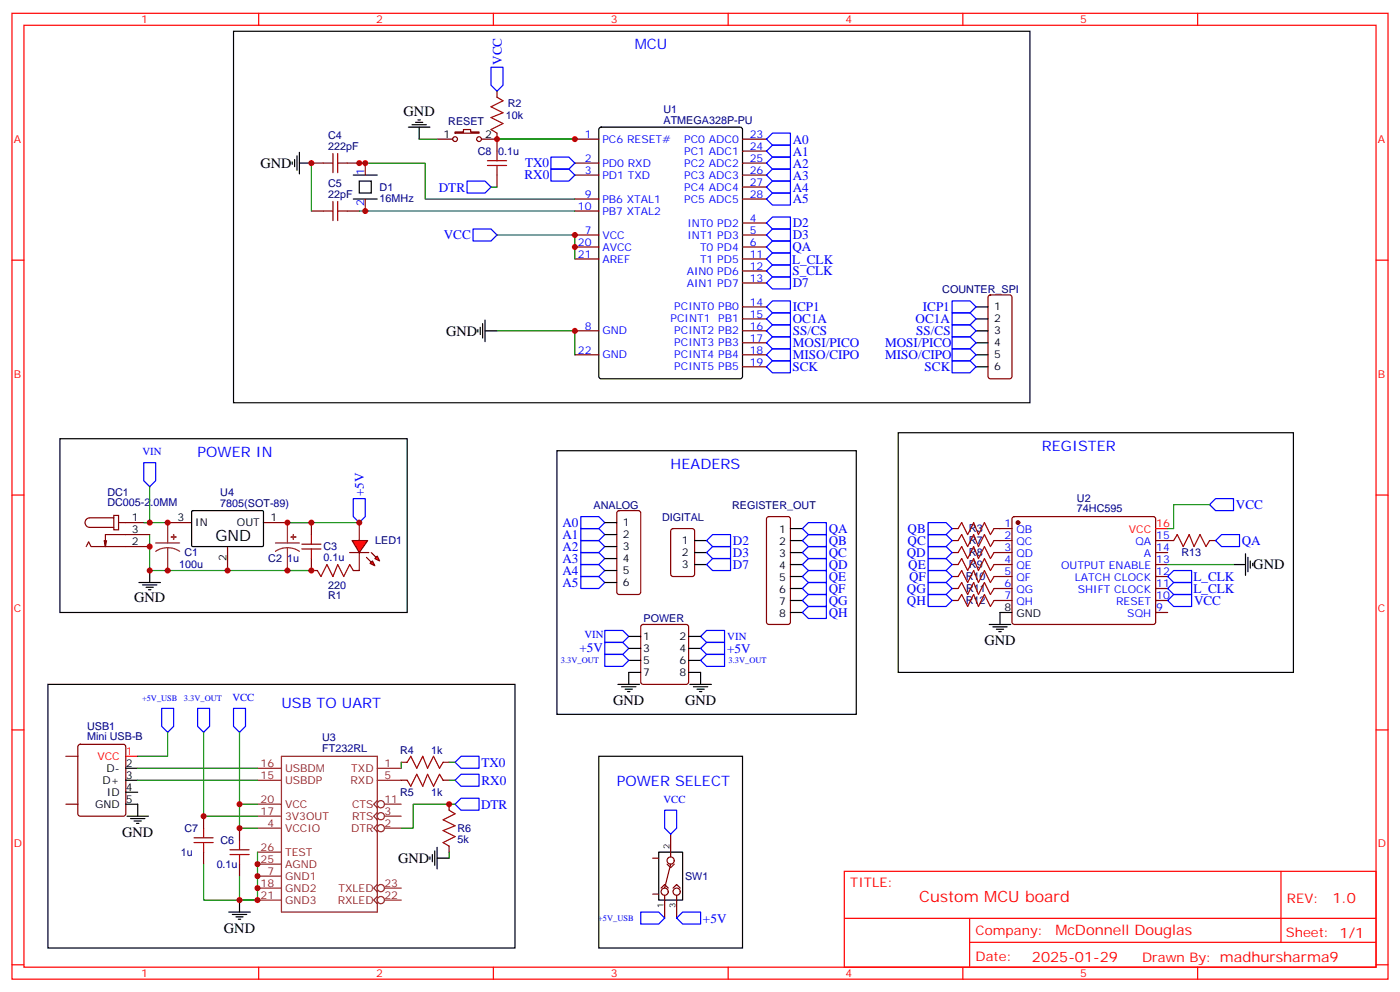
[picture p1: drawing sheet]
<svg xmlns="http://www.w3.org/2000/svg" width="412mm" height="292mm" viewBox="0 0 412 292" stroke-linecap="round" stroke-linejoin="round" font-family="sans-serif">
<g fill="none" stroke="#000" stroke-width=".35">
<path d="M120.3 37.4h6.3M121.4 36.7h4.2M122.4 36h2.1M123.1 35.3h.7M123.5 37.4v3.6M176.6 37.6l.5-.2h40.9l.7 .5v72.9l-.4 .7h-41.2l-.7-.4v-73zM86.1 47.7v.7M86.8 47v2.1M87.5 45.9v4.2M88.2 48h3.5M88.2 44.8v6.4M104.1 51.5h7"/>
<path d="M104.1 58.6h7M105.8 53.3h3.6v3.5h-3.6zM140.8 97v.8M141.5 96.3v2.2M142.2 95.3v4.2M142.9 97.4h3.5M142.9 94.2v6.4M40.9 171.5h6.4M42 172.2h4.2M43 172.9h2.2M43.7 173.6h.7M44.1 168v3.5"/>
</g>
<g fill="none" stroke="#870000" stroke-width=".35">
<path d="M134.1 38.8h2.4v-.7h2.1v.7h2.5v.4h-7zM146.4 39.2v1.8h-4.6M146.4 26.8v1.8M91.7 48h3.5M102.3 48h3.5M107.6 48v3.5M107.6 58.6v3.5M128.8 41h4.5M169.3 41h7.1M169.3 48h7.1M169.3 51.5h7.1M169.3 58.6h7.1"/>
<path d="M218.7 41h7.1M218.7 48h7.1M218.7 51.5h7.1M218.7 58.6h7.1M218.7 44.5h7.1M218.7 55.1h7.1M91.7 62.1h3.5M102.3 62.1h3.5M169.3 69.2h7.1M169.3 72.7h7.1M169.3 62.1h7.1M169.3 76.2h7.1"/>
<path d="M218.7 65.7h7.1M218.7 69.2h7.1M218.7 72.7h7.1M218.7 76.2h7.1M218.7 79.8h7.1M169.3 97.4h7.1M218.7 97.4h7.1M218.7 83.3h7.1M218.7 90.3h7.1M218.7 93.9h7.1M169.3 104.5h7.1M218.7 100.9h7.1"/>
<path d="M218.7 104.5h7.1M218.7 108h7.1M31.4 159.1l-.4 1.8M33.5 151.7h1.4v4.3h-1.4zM33.5 152.4h-7a1.41 1.41 0 0 0-1.5 1.4 1.41 1.41 0 0 0 1.5 1.5h7M34.9 153.8h9.2M44.1 157.4h-13.1v3.5l-.3-1.8M91.7 153.8v3.6M25.4 160.9l.7-1.4 .7 1.4h17.3M91.7 164.4v3.6h1.8M104.1 168h1.7"/>
<circle cx="134.1" cy="41" r=".71"/>
<circle cx="141.1" cy="41" r=".71"/>
</g>
<path d="M91.7 48v14.1M107.6 48h-1.8h19.4v10.6h44.1M123.5 41h5.3M146.4 41h22.9M105.8 62.1h63.5M146.4 69.2h22.9v7M146.4 97.4h22.9v7.1M44.1 157.4v10.6h47.6M91.7 153.8h14.1" fill="none" stroke="#008700" stroke-width=".35"/>
<path d="M45.9 159.8h7M49.4 153.8v6M81.1 159.8h7.1M84.7 153.8v6M49.4 161.3l-1.9 .2-1.6 .8M49.4 161.3l1.8 .2 1.7 .8M49.4 161.3v6.7M84.7 161.3l-1.9 .2-1.7 .8M84.7 161.3l1.8 .2 1.7 .8M84.7 161.3v6.7" fill="none" stroke="#8c2424" stroke-width=".35"/>
<g fill="#8c2424" stroke="#8c2424" stroke-width=".35">
<path d="M50.4 158.1h1.5z"/>
<path d="M51.1 157.4l.1 1.4z"/>
<path d="M85.7 158.1h1.4z"/>
<path d="M86.4 157.4v1.4z"/>
</g>
<g fill="none" stroke="#a10000" stroke-width=".35">
<path d="M146.4 28.6l1.8 1.1-3.6 1.7 3.6 1.8-3.6 1.4 3.6 1.8-3.6 1.7 1.8 1.1M95.2 48h2.9M98.1 45.2v5.6M98.1 59.3v5.6M99.5 48h2.8M99.5 45.2v5.6M99.5 59.3v5.6M95.2 62.1h2.9M99.5 62.1h2.8M91.7 157.4v2.8M88.9 161.6h5.6M88.9 160.2h5.6"/>
<path d="M91.7 161.6v2.8M93.5 168l1 1.7 1.8-3.5 1.8 3.5 1.4-3.5 1.7 3.5 1.8-3.5 1.1 1.8"/>
</g>
<path d="M144.6 19.8h3.6v5.3l-1.8 1.7-1.8-1.7zM139.3 67.4h5.3l1.8 1.8-1.8 1.7h-5.3zM104.1 146.8h3.5v5.3l-1.8 1.7-1.7-1.7z" fill="none" stroke="#00f" stroke-width=".35"/>
<g fill="#f00" stroke="#870000" stroke-width=".35">
<path d="M103.7 159.1h4.6l-2.5 3.6z"/>
<path d="M103 162.7h5.7z"/>
</g>
<g fill="#870000" stroke="#870000" stroke-width=".35">
<path d="M109.4 162.7l1.4 1.4z"/>
<path d="M107.9 164.1l1.5 1.4z"/>
</g>
<g fill="#f00" stroke="#870000" stroke-width=".35">
<path d="M110.4 164.4l.7-.7 .7 1.4z"/>
<path d="M109 165.8l.7-.7 .7 1.4z"/>
</g>
<g fill="none" stroke="#870000" stroke-width=".35">
<path d="M146.4 41v3.5M146.4 51.5v3.6M291.3 87l.4-.2h5.7l.6 .4 .1 23.6-.5 .7h-5.9l-.6-.4-.1-23.6zM49.4 153.8h7M77.6 153.8h7.1M105.8 153.8v5.3M181.9 150.5l.5-.2h5.6l.7 .4v23.6l-.4 .7h-5.9l-.7-.4v-23.6zM197.8 155.8l.5-.2h5.6l.7 .4v13l-.5 .7h-5.8l-.7-.4v-13zM226 152.3l.5-.2h5.6l.5 .2 .2 .5v30.3l-.2 .5-.5 .2h-5.6l-.5-.2-.2-.5v-30.3zM280.5 155.6h1.7M280.5 159.1h1.7M292.8 155.6h5.3"/>
<path d="M292.8 159.1h5.3M298.3 152.3l.5-.2h40.9l.5 .2 .2 .5v30.6l-.7 .4h-41.2l-.4-.7v-30.3zM340.4 159.1h5.3M356.3 159.1h1.8M67 160.9v7.1M105.8 162.7v5.3M280.5 162.7h1.7M280.5 166.2h1.7M280.5 169.7h1.7M280.5 173.2h1.7M280.5 176.8h1.7M292.8 162.7h5.3"/>
<path d="M292.8 166.2h5.3M292.8 169.7h5.3M292.8 173.2h5.3M292.8 176.8h5.3M340.4 162.7h3.6M340.4 166.2h3.6M340.4 169.7h3.6M340.4 173.2h3.6M340.4 176.8h3.6M189 184l.4-.2h12.7l.5 .2 .2 .5v16.3l-.2 .5-.5 .2h-12.7l-.5-.3-.2-.4v-16.3zM340.4 180.3h3.6M23.2 219.3l.4-.2h12.7l.7 .4v20.1l-.4 .6-13 .1-.6-.5-.1-20z"/>
<path d="M19.4 222.6h3.5M19.4 236.7h3.5M118.2 224.4h1.7M118.2 229.7h1.7M130.5 224.4h1.8M130.5 229.7h1.8M132.3 236.7v1.8M60 240.3v3.5M60 250.9v3.5M70.6 243.8v3.5M70.6 254.4v3.5M132.3 249.1v1.8"/>
<path d="M192.3 252.6h1.7M196.5 254.4l1.1 1 1-1M197.6 254.4l-1.8 7M197.6 245.6v6.7M192.3 263.2h1.7M194.7 261.4l1.1-1 1 1M195.8 263.6v6.7M198.3 261.4l1-1 1.1 1M199.3 263.6v6.7"/>
<circle cx="197.6" cy="253.3" r="1.06"/>
<circle cx="195.8" cy="262.5" r="1.06"/>
<circle cx="199.3" cy="262.5" r="1.06"/>
</g>
<g fill="none" stroke="#f00" stroke-width=".35">
<path d="M3.5 3.9h405.4v284.4h-405.4zM7.1 7.4h398.2v277.3h-398.2zM76.2 3.9v3.5M145.3 3.9v3.5M214.5 3.9v3.5M283.6 3.9v3.5M352.8 3.9v3.5M3.5 76.6h3.6M405.3 76.6h3.6M3.5 145.7h3.6M340.4 155.6h3.6M405.3 145.7h3.6"/>
<path d="M3.5 214.9h3.6M405.3 214.9h3.6M37 222.6h3.6M248.7 256.5h156.6v28.2h-156.6zM377.3 256.5v20.9M248.7 270.4h156.5M285.6 277.4h119.6M285.6 270.4v14.1M3.5 284h3.6M76.2 284.7v3.6M145.3 284.7v3.6M214.5 284.7v3.6"/>
<path d="M283.6 284.7v3.6M352.8 284.7v3.6M405.3 284h3.6"/>
</g>
<g fill="none" stroke="#000" stroke-width=".35">
<path d="M68.8 9.2h234.6v109.4h-234.6zM287.5 90.3h3.5M287.5 93.9h3.5M287.5 97.4h3.5M287.5 100.9h3.5M287.5 104.5h3.5M287.5 108h3.5M17.6 129.2h102.3v51.1h-102.3zM164 132.7h88.2v77.6h-88.2zM264.6 127.4h116.4v70.5h-116.4zM56.5 150.5l.3-.2 20.6 .1 .2 .3v10l-.3 .2-20.7-.1-.2-.3zM178.2 153.8h3.5"/>
<path d="M178.2 157.4h3.5M204.6 159.1h3.5M232.8 159.1h3.6M232.8 155.6h3.6M178.2 160.9h3.5M178.2 164.4h3.5M178.2 168h3.5M178.2 171.5h3.5M204.6 166.2h3.5M204.6 162.7h3.5M232.8 166.2h3.6M232.8 162.7h3.6"/>
<path d="M232.8 169.7h3.6M232.8 173.2h3.6M232.8 176.8h3.6M363.4 166.2h3.5M366.9 163v6.4M367.6 164.1v4.2M368.3 165.1v2.2M369 165.8v.7M185.2 187.4h3.5M185.2 190.9h3.5M185.2 194.4h3.5M188.7 197.9h-3.5v3.6"/>
<path d="M202.8 187.4h3.6M202.8 190.9h3.6M202.8 194.4h3.6M202.8 197.9h3.6v3.6M232.8 180.3h3.6M291.4 183.8h6.3M292.5 184.5h4.2M293.5 185.2h2.1M294.2 185.9h.7M298.1 180.3h-3.5v3.5M14.1 201.5h137.6v77.6h-137.6zM182 201.5h6.4"/>
<path d="M183.1 202.2h4.2M184.1 202.9h2.2M184.9 203.6h.7M203.2 201.5h6.3M204.3 202.2h4.2M205.3 202.9h2.1M206 203.6h.7M37 226.2h3.6M37 229.7h3.6M37 233.2h3.6M37 236.7h3.6v3.6M176.4 222.6h42.3v56.5h-42.3z"/>
<path d="M37.4 240.3h6.3M38.5 241h4.2M39.5 241.7h2.1M40.2 242.4h.7M126.6 252.3v.7M127.4 251.6v2.1M128.1 250.5v4.2M128.8 252.6h3.5M128.8 249.4v6.4M194 250.9h7.1v14.1h-7.1zM67.4 268.5h6.3M68.4 269.2h4.3"/>
<path d="M69.5 269.9h2.1M70.2 270.6h.7M70.6 265v3.5"/>
</g>
<g fill="none" stroke="#00f" stroke-width=".35">
<path d="M137.6 53.3h5.3l1.7 1.8-1.7 1.7h-5.3zM162.3 46.2h5.3l1.7 1.8-1.7 1.8h-5.3zM162.3 49.8h5.3l1.7 1.7-1.7 1.8h-5.3zM225.8 41l1.7-1.8h5.3v3.5h-5.3zM225.8 48l1.7-1.8h5.3v3.6h-5.3zM225.8 51.5l1.7-1.7h5.3v3.5h-5.3zM225.8 55.1l1.7-1.8h5.3v3.5h-5.3zM225.8 58.6l1.7-1.8h5.3v3.6h-5.3zM227.5 42.7h5.3v3.5h-5.3l-1.7-1.7zM225.8 65.7l1.7-1.8h5.3v3.5h-5.3zM225.8 69.2l1.7-1.8h5.3v3.5h-5.3zM225.8 72.7l1.7-1.8h5.3v3.6h-5.3z"/>
<path d="M225.8 76.2l1.7-1.7h5.3v3.5h-5.3zM225.8 79.8l1.7-1.8h5.3v3.5h-5.3zM225.8 83.3l1.7-1.8h5.3v3.6h-5.3zM225.8 90.3l1.7-1.7h5.3v3.5h-5.3zM225.8 93.9l1.7-1.8h5.3v3.5h-5.3zM225.8 97.4l1.7-1.8h5.3v3.6h-5.3zM280.5 88.6h5.3l1.7 1.7-1.7 1.8h-5.3zM280.5 92.1h5.3l1.7 1.8-1.7 1.7h-5.3zM280.5 95.6h5.3l1.7 1.8-1.7 1.8h-5.3zM280.5 99.2h5.3l1.7 1.7-1.7 1.8h-5.3zM225.8 100.9l1.7-1.7h5.3v3.5h-5.3zM225.8 104.5l1.7-1.8h5.3v3.5h-5.3z"/>
<path d="M225.8 108l1.7-1.8h5.3v3.5h-5.3zM280.5 106.2h5.3l1.7 1.8-1.7 1.7h-5.3zM280.5 102.7h5.3l1.7 1.8-1.7 1.7h-5.3zM42.3 136.2h3.6v5.3l-1.8 1.8-1.8-1.8zM171.1 152.1h5.3l1.8 1.7-1.8 1.8h-5.3zM171.1 155.6h5.3l1.8 1.8-1.8 1.7h-5.3zM171.1 159.1h5.3l1.8 1.8-1.8 1.8h-5.3zM208.1 159.1l1.8-1.7h5.3v3.5h-5.3zM236.4 155.6l1.7-1.8h5.3v3.6h-5.3zM236.4 159.1l1.7-1.7h5.3v3.5h-5.3zM273.4 157.4h5.3l1.8 1.7-1.8 1.8h-5.3zM273.4 153.8h5.3l1.8 1.8-1.8 1.8h-5.3z"/>
<path d="M358.1 146.8h5.3v3.5h-5.3l-1.8-1.7zM359.8 157.4h5.3v3.5h-5.3l-1.7-1.8zM171.1 162.7h5.3l1.8 1.7-1.8 1.8h-5.3zM171.1 166.2h5.3l1.8 1.8-1.8 1.7h-5.3zM171.1 169.7h5.3l1.8 1.8-1.8 1.7h-5.3zM208.1 162.7l1.8-1.8h5.3v3.5h-5.3zM208.1 166.2l1.8-1.8h5.3v3.6h-5.3zM236.4 162.7l1.7-1.8h5.3v3.5h-5.3zM236.4 169.7l1.7-1.7h5.3v3.5h-5.3zM236.4 173.2l1.7-1.7h5.3v3.5h-5.3zM236.4 176.8l1.7-1.8h5.3v3.5h-5.3zM238.1 164.4h5.3v3.6h-5.3l-1.7-1.8z"/>
<path d="M273.4 175h5.3l1.8 1.8-1.8 1.7h-5.3zM273.4 171.5h5.3l1.8 1.7-1.8 1.8h-5.3zM273.4 164.4h5.3l1.8 1.8-1.8 1.8h-5.3zM273.4 168h5.3l1.8 1.7-1.8 1.8h-5.3zM273.4 160.9h5.3l1.8 1.8-1.8 1.7h-5.3zM344 176.8l1.7-1.8h5.3v3.5h-5.3zM344 173.2l1.7-1.7h5.3v3.5h-5.3zM345.7 168h5.3v3.5h-5.3l-1.7-1.8zM178.2 185.6h5.2l1.8 1.8-1.8 1.7h-5.2zM178.2 189.1h5.2l1.8 1.8-1.8 1.8h-5.2zM178.2 192.7h5.2l1.8 1.7-1.8 1.8h-5.2zM206.4 187.4l1.7-1.8h5.3v3.5h-5.3z"/>
<path d="M206.4 190.9l1.7-1.8h5.3v3.6h-5.3zM208.1 192.7h5.3v3.5h-5.3l-1.7-1.8zM236.4 180.3l1.7-1.8h5.3v3.6h-5.3zM47.6 208.5h3.6v5.3l-1.8 1.8-1.8-1.8zM58.2 208.5h3.5v5.3l-1.7 1.8-1.8-1.8zM68.8 208.5h3.5v5.3l-1.7 1.8-1.8-1.8zM134.1 236.7l1.7-1.7h5.3v3.5h-5.3zM134.1 224.4l1.7-1.8h5.3v3.6h-5.3zM134.1 229.7l1.7-1.8h5.3v3.6h-5.3zM195.8 238.5h3.5v5.3l-1.7 1.8-1.8-1.8zM188.7 268.5h5.3l1.8 1.8-1.8 1.7h-5.3zM199.3 270.3l1.8-1.8h5.3v3.5h-5.3z"/>
</g>
<g fill="none" stroke="#008700" stroke-width=".35">
<path d="M144.6 55.1h1.8M42.3 153.8h7.1M44.1 143.3v10.5M84.7 153.8h7M356.3 148.6h-10.6v7h-1.7M84.7 168h7M344 166.2h19.4M49.4 215.6v7h-8.8M60 215.6v24.7h15.8M70.6 215.6v21.1h5.2M40.6 226.2h35.2M40.6 229.7h35.2"/>
<path d="M70.6 236.7v7.1h5.2M118.2 224.4v1.8M132.3 229.7h1.8M132.3 224.4h1.8M134.1 236.7h-12.4v7.1h-3.5M60 254.4v10.6h10.6M70.6 257.9v7.1M75.8 250.9v14.1h-5.2M132.3 250.9v1.7M70.6 265h5.2"/>
</g>
<g fill="none" stroke="#8c2424" stroke-width=".35">
<path d="M75.8 226.2h7.1M75.8 229.7h7.1M75.8 236.7h7.1M82.9 222.6h28.2v45.9h-28.2zM111.1 239.2l-1 1.1 1 1M111.1 235.7l-1 1 1 1.1M111.1 226.2h7.1M111.1 229.7h7.1M113.2 236.7h5M75.8 240.3h7.1M75.8 257.9h7.1M75.8 243.8h7.1"/>
<path d="M75.8 254.4h7.1M75.8 250.9h7.1M111.1 242.7l-1 1.1 1 1.1M113.2 240.3h5M113.2 243.8h5M75.8 261.4h7.1M75.8 265h7.1M111.1 260.4l-1 1 1 1.1M111.1 263.9l-1 1.1 1 1M113.2 261.4h5M113.2 265h5"/>
<circle cx="112.2" cy="236.7" r="1.06"/>
<circle cx="112.2" cy="243.8" r="1.06"/>
<circle cx="112.2" cy="240.3" r="1.06"/>
<circle cx="112.2" cy="265" r="1.06"/>
<circle cx="112.2" cy="261.4" r="1.06"/>
</g>
<g fill="none" stroke="#a10000" stroke-width=".35">
<path d="M143.6 48.7h5.6M143.6 47.3h5.6M146.4 44.5v2.8M146.4 48.7v2.8M282.2 155.6l1.1-1.8 1.7 3.6 1.8-3.6 1.4 3.6 1.8-3.6 1.7 3.6 1.1-1.8M282.2 159.1l1.1-1.7 1.7 3.5 1.8-3.5 1.4 3.5 1.8-3.5 1.7 3.5 1.1-1.8M345.7 159.1l1.1-1.7 1.7 3.5 1.8-3.5 1.4 3.5 1.8-3.5 1.7 3.5 1.1-1.8M282.2 176.8l1.1-1.8 1.7 3.5 1.8-3.5 1.4 3.5 1.8-3.5 1.7 3.5 1.1-1.7M282.2 162.7l1.1-1.8 1.7 3.5 1.8-3.5 1.4 3.5 1.8-3.5 1.7 3.5 1.1-1.7M282.2 166.2l1.1-1.8 1.7 3.6 1.8-3.6 1.4 3.6 1.8-3.6 1.7 3.6 1.1-1.8M282.2 169.7l1.1-1.7 1.7 3.5 1.8-3.5 1.4 3.5 1.8-3.5 1.7 3.5 1.1-1.8M282.2 173.2l1.1-1.7 1.7 3.5 1.8-3.5 1.4 3.5 1.8-3.5 1.7 3.5 1.1-1.8"/>
<path d="M119.9 224.4l1.1-1.8 1.8 3.6 1.7-3.6 1.4 3.6 1.8-3.6 1.8 3.6 1-1.8M119.9 229.7l1.1 1.8 1.8-3.6 1.7 3.6 1.4-3.6 1.8 3.6 1.8-3.6 1 1.8M132.3 238.5l1.8 1.1-3.6 1.7 3.6 1.8-3.6 1.4 3.6 1.8-3.6 1.7 1.8 1.1M57.1 248h5.7M57.1 246.6h5.7M60 243.8v2.8M60 248v2.9M67.7 251.6h5.7M67.7 250.2h5.7M70.6 247.3v2.9M70.6 251.6v2.8"/>
</g>
<circle cx="299.9" cy="153.8" r=".53" fill="#870000" stroke="#870000" stroke-width=".35"/>
<g fill="#c00">
<circle cx="146.4" cy="41" r=".88"/>
<circle cx="169.3" cy="41" r=".88"/>
<circle cx="169.3" cy="69.2" r=".88"/>
<circle cx="169.3" cy="72.7" r=".88"/>
<circle cx="169.3" cy="97.4" r=".88"/>
<circle cx="70.6" cy="236.7" r=".88"/>
<circle cx="75.8" cy="257.9" r=".88"/>
<circle cx="75.8" cy="261.4" r=".88"/>
<circle cx="75.8" cy="254.4" r=".88"/>
<circle cx="75.8" cy="265" r=".88"/>
<circle cx="70.6" cy="243.8" r=".88"/>
<circle cx="60" cy="240.3" r=".88"/>
<circle cx="70.6" cy="265" r=".88"/>
<circle cx="84.7" cy="168" r=".88"/>
<circle cx="67" cy="168" r=".88"/>
<circle cx="84.7" cy="153.8" r=".88"/>
<circle cx="105.8" cy="153.8" r=".88"/>
<circle cx="91.7" cy="168" r=".88"/>
<circle cx="91.7" cy="153.8" r=".88"/>
<circle cx="49.4" cy="168" r=".88"/>
<circle cx="44.1" cy="160.9" r=".88"/>
<circle cx="44.1" cy="168" r=".88"/>
<circle cx="49.4" cy="153.8" r=".88"/>
<circle cx="44.1" cy="153.8" r=".88"/>
<circle cx="132.3" cy="236.7" r=".88"/>
<circle cx="105.8" cy="48" r=".88"/>
<circle cx="107.6" cy="48" r=".88"/>
<circle cx="107.6" cy="62.1" r=".88"/>
<circle cx="91.7" cy="48" r=".88"/>
</g>
<text font-size="4.6" x="63.5" y="159.1">GND</text>
<text font-size="4.6" fill="#f00" x="270.8" y="265.5">Custom MCU board</text>
<g font-size="4.2" fill="#00f">
<text x="187" y="14.5">MCU</text>
<text x="58.2" y="134.4">POWER IN</text>
<text x="197.6" y="138">HEADERS</text>
<text x="306.9" y="132.7">REGISTER</text>
<text x="82.9" y="208.5">USB TO UART</text>
<text x="181.7" y="231.5">POWER SELECT</text>
</g>
<g font-size="4.2">
<text x="118.9" y="34.2">GND</text>
<text x="76.7" y="49.4">GND</text>
<text x="131.4" y="98.8">GND</text>
<text x="369.2" y="167.6">GND</text>
<text x="39.5" y="177.1">GND</text>
<text x="290" y="189.9">GND</text>
<text x="180.6" y="207.5">GND</text>
<text x="201.8" y="207.6">GND</text>
<text x="36" y="246.3">GND</text>
<text x="117.3" y="254.1">GND</text>
<text x="66" y="274.6">GND</text>
</g>
<g font-size="4.2" fill="#f00">
<text x="392.5" y="265.8">1.0</text>
<text x="310.9" y="275.3">McDonnell Douglas</text>
<text x="304" y="283.1">2025-01-29</text>
</g>
<g font-size="3.9" fill="#00f">
<text x="147.8" y="19.1" transform="rotate(-90 147.8 19.1)">VCC</text>
<text x="233.5" y="42.3">A0</text>
<text x="233.5" y="45.8">A1</text>
<text x="154.5" y="52.8">RX0</text>
<text x="154.7" y="49.3">TX0</text>
<text x="233.5" y="49.3">A2</text>
<text x="233.5" y="52.8">A3</text>
<text x="129.3" y="56.4">DTR</text>
<text x="233.5" y="56.4">A4</text>
<text x="233.5" y="59.9">A5</text>
<text x="130.7" y="70.4">VCC</text>
<text x="233.5" y="67">D2</text>
<text x="233.5" y="70.5">D3</text>
<text x="233.4" y="77.6">L_CLK</text>
<text x="233.4" y="73.9">QA</text>
<text x="233.4" y="81.1">S_CLK</text>
<text x="233.5" y="84.6">D7</text>
<text x="233.5" y="95.2">OC1A</text>
<text x="233.5" y="91.7">ICP1</text>
<text x="269.7" y="95.2">OC1A</text>
<text x="271.8" y="91.7">ICP1</text>
<text x="233.5" y="98.7">SS/CS</text>
<text x="269.9" y="98.6">SS/CS</text>
<text x="233.5" y="102.2">MOSI/PICO</text>
<text x="233.5" y="105.7">MISO/CIPO</text>
<text x="260.7" y="102.2">MOSI/PICO</text>
<text x="260.7" y="105.7">MISO/CIPO</text>
<text x="233.4" y="109.3">SCK</text>
<text x="272.4" y="109.3">SCK</text>
<text x="107.2" y="146.1" transform="rotate(-90 107.2 146.1)">+5V</text>
<text x="364.1" y="149.9">VCC</text>
<text x="165.7" y="155.2">A0</text>
<text x="165.7" y="158.7">A1</text>
<text x="215.9" y="160.4">D2</text>
<text x="244.1" y="156.9">QA</text>
<text x="244.1" y="160.5">QB</text>
<text x="267.3" y="160.5">QC</text>
<text x="267.3" y="156.9">QB</text>
<text x="365.8" y="160.4">QA</text>
<text x="165.7" y="162.2">A2</text>
<text x="165.7" y="165.7">A3</text>
<text x="215.9" y="164">D3</text>
<text x="215.9" y="167.5">D7</text>
<text x="244.1" y="164">QC</text>
<text x="244.1" y="167.5">QD</text>
<text x="267.1" y="164">QD</text>
<text x="267.5" y="167.5">QE</text>
<text x="165.7" y="169.3">A4</text>
<text x="165.7" y="172.8">A5</text>
<text x="244.1" y="171">QE</text>
<text x="267.8" y="171">QF</text>
<text x="351.5" y="171.1">L_CLK</text>
<text x="244.1" y="178.1">QG</text>
<text x="244.1" y="174.6">QF</text>
<text x="267.1" y="178.1">QH</text>
<text x="267.1" y="174.6">QG</text>
<text x="351.5" y="174.6">L_CLK</text>
<text x="351.7" y="178.1">VCC</text>
<text x="244.1" y="181.6">QH</text>
<text x="170.7" y="192.1">+5V</text>
<text x="214.2" y="192.2">+5V</text>
<text x="141.8" y="225.7">TX0</text>
<text x="141.8" y="231">RX0</text>
<text x="141.7" y="238.1">DTR</text>
<text x="207.1" y="271.6">+5V</text>
</g>
<g font-size="3.9" fill="#f00">
<text x="250.5" y="261.1">TITLE:</text>
<text x="379.1" y="265.8">REV:</text>
<text x="287.4" y="275.3">Company:</text>
<text x="378.7" y="275.9">Sheet: 1/1</text>
<text x="287.4" y="283">Date:</text>
<text x="336.4" y="283.1">Drawn By: madhursharma9</text>
</g>
<g font-size="3.2" fill="#f00">
<text x="41.6" y="6.9">1</text>
<text x="110.8" y="6.9">2</text>
<text x="179.9" y="6.9">3</text>
<text x="249.1" y="6.9">4</text>
<text x="318.2" y="6.9">5</text>
<text x="4.1" y="42">A</text>
<text x="405.9" y="42">A</text>
<text x="4.1" y="111.2">B</text>
<text x="405.9" y="111.2">B</text>
<text x="340.6" y="155.3">16</text>
<text x="332.5" y="157">VCC</text>
<text x="4.1" y="180.3">C</text>
<text x="405.9" y="180.3">C</text>
<text x="28.7" y="223.7">VCC</text>
<text x="37" y="222.3">1</text>
<text x="4.1" y="249.4">D</text>
<text x="405.9" y="249.4">D</text>
<text x="41.6" y="287.7">1</text>
<text x="110.8" y="287.7">2</text>
<text x="179.9" y="287.7">3</text>
<text x="249.1" y="287.7">4</text>
<text x="318.2" y="287.7">5</text>
</g>
<g font-size="3.2" fill="#000080">
<text x="149" y="35">10k</text>
<text x="149.6" y="31.5">R2</text>
<text x="195.4" y="33.2">U1</text>
<text x="96.7" y="41">C4</text>
<text x="132" y="36.8">RESET</text>
<text x="195.4" y="36.4">ATMEGA328P-PU</text>
<text x="96.7" y="44.1">222pF</text>
<text x="140.8" y="45.6">C8</text>
<text x="146.7" y="45.6">0.1u</text>
<text x="96.7" y="58.2">22pF</text>
<text x="96.7" y="55.1">C5</text>
<text x="111.8" y="59.4">16MHz</text>
<text x="111.8" y="56.2">D1</text>
<text x="277.6" y="86.2">COUNTER_SPI</text>
<text x="31.6" y="149.1">DC005-2.0MM</text>
<text x="31.6" y="145.9">DC1</text>
<text x="64.9" y="149.1">7805(SOT-89)</text>
<text x="64.9" y="146">U4</text>
<text x="174.8" y="149.7">ANALOG</text>
<text x="215.6" y="149.7">REGISTER_OUT</text>
<text x="317.2" y="147.7">U2</text>
<text x="195" y="153.2">DIGITAL</text>
<text x="317.2" y="150.8">74HC595</text>
<text x="110.5" y="160.3">LED1</text>
<text x="285.4" y="156.8">R3</text>
<text x="285.4" y="160.3">R7</text>
<text x="52.8" y="167.3">100u</text>
<text x="54.3" y="163.8">C1</text>
<text x="79" y="165.6">C2</text>
<text x="84.6" y="165.6">1u</text>
<text x="95.2" y="165.2">0.1u</text>
<text x="95.2" y="162">C3</text>
<text x="285.4" y="163.8">R8</text>
<text x="285.4" y="167.3">R9</text>
<text x="348" y="163.8">R13</text>
<text x="96.7" y="173.2">220</text>
<text x="284.5" y="170.9">R10</text>
<text x="96.7" y="176.4">R1</text>
<text x="284.5" y="177.9">R12</text>
<text x="284.6" y="174.4">R11</text>
<text x="189.6" y="183.2">POWER</text>
<text x="25.7" y="214.8">USB1</text>
<text x="25.7" y="217.9">Mini USB-B</text>
<text x="94.9" y="221.5">FT232RL</text>
<text x="94.9" y="218.3">U3</text>
<text x="117.8" y="222">R4</text>
<text x="127" y="222">1k</text>
<text x="117.8" y="234.4">R5</text>
<text x="127" y="234.4">1k</text>
<text x="54.3" y="244.9">C7</text>
<text x="134.8" y="244.9">R6</text>
<text x="64.9" y="248.5">C6</text>
<text x="134.8" y="248.1">5k</text>
<text x="53.2" y="252">1u</text>
<text x="63.8" y="255.5">0.1u</text>
<text x="201.8" y="259">SW1</text>
</g>
<g font-size="3.2">
<text x="130.6" y="40.6">1</text>
<text x="142.9" y="40.6">2</text>
<text x="292.8" y="91.4">1</text>
<text x="292.8" y="94.9">2</text>
<text x="292.8" y="98.5">3</text>
<text x="292.8" y="102">4</text>
<text x="292.8" y="105.5">5</text>
<text x="292.8" y="109">6</text>
<text x="38.8" y="153.5">1</text>
<text x="52.3" y="153.5">3</text>
<text x="57.5" y="154.9">IN</text>
<text x="69.8" y="154.9">OUT</text>
<text x="79.7" y="153.5">1</text>
<text x="183.4" y="154.9">1</text>
<text x="38.8" y="157">3</text>
<text x="38.8" y="160.5">2</text>
<text x="183.4" y="158.4">2</text>
<text x="183.4" y="162">3</text>
<text x="200.8" y="160.2">1</text>
<text x="229.5" y="157">1</text>
<text x="229.5" y="160.5">2</text>
<text x="66.7" y="165" transform="rotate(-90 66.7 165)">2</text>
<text x="183.4" y="165.5">4</text>
<text x="200.8" y="167.3">3</text>
<text x="200.8" y="163.7">2</text>
<text x="229.5" y="164.1">3</text>
<text x="229.5" y="167.6">4</text>
<text x="183.4" y="169">5</text>
<text x="183.4" y="172.5">6</text>
<text x="229.5" y="171.1">5</text>
<text x="229.5" y="174.7">6</text>
<text x="229.5" y="178.2">7</text>
<text x="295.9" y="180">8</text>
<text x="229.5" y="181.7">8</text>
<text x="299.4" y="181.7">GND</text>
<text x="189.4" y="188.4">1</text>
<text x="189.4" y="191.9">3</text>
<text x="200.1" y="188.4">2</text>
<text x="200.1" y="191.9">4</text>
<text x="189.4" y="195.5">5</text>
<text x="200.1" y="195.5">6</text>
<text x="189.4" y="199">7</text>
<text x="200.1" y="199">8</text>
<text x="31.4" y="227.2">D-</text>
<text x="37" y="225.8">2</text>
<text x="30.2" y="230.8">D+</text>
<text x="37" y="229.3">3</text>
<text x="37" y="232.9">4</text>
<text x="28" y="237.8">GND</text>
<text x="31.5" y="234.3">ID</text>
<text x="37" y="236.4">5</text>
</g>
<g font-size="3.2" fill="#00f">
<text x="172.3" y="40.6">1</text>
<text x="220.8" y="40.6">23</text>
<text x="172.3" y="47.7">2</text>
<text x="177.4" y="42">PC6 RESET#</text>
<text x="201.6" y="42">PC0 ADC0</text>
<text x="201.6" y="45.5">PC1 ADC1</text>
<text x="220.8" y="44.1">24</text>
<text x="220.8" y="47.7">25</text>
<text x="107.2" y="51.5" transform="rotate(-90 107.2 51.5)">1</text>
<text x="172.3" y="51.2">3</text>
<text x="177.4" y="49.1">PD0 RXD</text>
<text x="177.4" y="52.6">PD1 TXD</text>
<text x="201.6" y="49.1">PC2 ADC2</text>
<text x="201.6" y="52.6">PC3 ADC3</text>
<text x="220.8" y="51.2">26</text>
<text x="172.3" y="58.2">9</text>
<text x="177.4" y="59.7">PB6 XTAL1</text>
<text x="201.6" y="56.1">PC4 ADC4</text>
<text x="201.6" y="59.7">PC5 ADC5</text>
<text x="220.8" y="54.7">27</text>
<text x="220.8" y="58.2">28</text>
<text x="107.2" y="60.6" transform="rotate(-90 107.2 60.6)">2</text>
<text x="170.2" y="61.8">10</text>
<text x="177.4" y="63.2">PB7 XTAL2</text>
<text x="220.8" y="65.3">4</text>
<text x="172.3" y="68.8">7</text>
<text x="177.4" y="70.2">VCC</text>
<text x="202.5" y="66.7">INT0 PD2</text>
<text x="202.5" y="70.2">INT1 PD3</text>
<text x="220.8" y="68.8">5</text>
<text x="170.2" y="72.4">20</text>
<text x="170.2" y="75.9">21</text>
<text x="177.4" y="73.8">AVCC</text>
<text x="177.4" y="77.3">AREF</text>
<text x="206.2" y="73.8">T0 PD4</text>
<text x="206.2" y="77.3">T1 PD5</text>
<text x="220.8" y="72.4">6</text>
<text x="220.8" y="75.9">11</text>
<text x="202.3" y="80.8">AIN0 PD6</text>
<text x="220.8" y="79.4">12</text>
<text x="220.8" y="82.9">13</text>
<text x="202.3" y="84.3">AIN1 PD7</text>
<text x="220.8" y="90">14</text>
<text x="197.5" y="94.9">PCINT1</text>
<text x="198.6" y="91.4">PCINT0 PB0</text>
<text x="211.6" y="94.9">PB1</text>
<text x="220.8" y="93.5">15</text>
<text x="172.3" y="97">8</text>
<text x="177.4" y="98.5">GND</text>
<text x="198.6" y="98.5">PCINT2 PB2</text>
<text x="198.6" y="102">PCINT3 PB3</text>
<text x="220.8" y="97">16</text>
<text x="220.8" y="100.6">17</text>
<text x="170.2" y="104.1">22</text>
<text x="177.4" y="105.5">GND</text>
<text x="198.6" y="105.5">PCINT4 PB4</text>
<text x="220.8" y="104.1">18</text>
<text x="220.8" y="107.6">19</text>
<text x="198.6" y="109">PCINT5 PB5</text>
<text x="42" y="134">VIN</text>
<text x="295.9" y="155.3">1</text>
<text x="295.9" y="158.8">2</text>
<text x="299.4" y="157">QB</text>
<text x="299.4" y="160.5">QC</text>
<text x="334.5" y="160.5">QA</text>
<text x="340.6" y="158.8">15</text>
<text x="295.9" y="162.3">3</text>
<text x="295.9" y="165.8">4</text>
<text x="299.4" y="164.1">QD</text>
<text x="299.4" y="167.6">QE</text>
<text x="312.5" y="167.6">OUTPUT ENABLE</text>
<text x="337" y="164.1">A</text>
<text x="340.6" y="165.8">13</text>
<text x="340.6" y="162.3">14</text>
<text x="295.9" y="169.4">5</text>
<text x="295.9" y="172.9">6</text>
<text x="299.4" y="171.1">QF</text>
<text x="316.6" y="171.1">LATCH CLOCK</text>
<text x="340.6" y="172.9">11</text>
<text x="340.6" y="169.4">12</text>
<text x="295.9" y="176.4">7</text>
<text x="299.4" y="174.7">QG</text>
<text x="299.4" y="178.2">QH</text>
<text x="317.5" y="174.7">SHIFT CLOCK</text>
<text x="328.8" y="178.2">RESET</text>
<text x="340.6" y="180">9</text>
<text x="340.6" y="176.4">10</text>
<text x="332.1" y="181.7">SQH</text>
<text x="172.2" y="187.8">VIN</text>
<text x="214.2" y="188.4">VIN</text>
<text x="68.4" y="206.3">VCC</text>
<text x="195.4" y="236.3">VCC</text>
</g>
<g font-size="3.2" fill="#8d2323">
<text x="76.8" y="225.8">16</text>
<text x="84" y="227.2">USBDM</text>
<text x="103.5" y="227.2">TXD</text>
<text x="113.2" y="225.8">1</text>
<text x="76.8" y="229.3">15</text>
<text x="84" y="230.8">USBDP</text>
<text x="103.2" y="230.8">RXD</text>
<text x="113.2" y="229.3">5</text>
<text x="76.8" y="239.9">17</text>
<text x="76.8" y="236.4">20</text>
<text x="84" y="237.8">VCC</text>
<text x="103.7" y="237.8">CTS</text>
<text x="113.2" y="239.9">3</text>
<text x="113.2" y="236.4">11</text>
<text x="78.8" y="243.5">4</text>
<text x="84" y="241.3">3V3OUT</text>
<text x="84" y="244.9">VCCIO</text>
<text x="103.5" y="244.9">DTR</text>
<text x="103.7" y="241.3">RTS</text>
<text x="113.2" y="243.5">2</text>
<text x="76.8" y="250.5">26</text>
<text x="84" y="251.9">TEST</text>
<text x="76.8" y="254">25</text>
<text x="78.8" y="257.6">7</text>
<text x="84" y="255.4">AGND</text>
<text x="76.8" y="261.1">18</text>
<text x="84" y="259">GND1</text>
<text x="84" y="262.5">GND2</text>
<text x="99.7" y="262.5">TXLED</text>
<text x="113.2" y="261.1">23</text>
<text x="76.8" y="264.6">21</text>
<text x="84" y="266">GND3</text>
<text x="99.5" y="266">RXLED</text>
<text x="113.2" y="264.6">22</text>
</g>
<g font-size="2.5" fill="#00f">
<text x="165.2" y="195.3">3.3V_OUT</text>
<text x="214.6" y="195.3">3.3V_OUT</text>
<text x="41.8" y="206.3">+5V_USB</text>
<text x="54.2" y="206.2">3.3V_OUT</text>
<text x="176.2" y="271.1">+5V_USB</text>
</g>
<g font-size="2.5">
<text x="197.2" y="249.8" transform="rotate(-90 197.2 249.8)">2</text>
<text x="195.4" y="267.2" transform="rotate(-90 195.4 267.2)">1</text>
<text x="199" y="267.2" transform="rotate(-90 199 267.2)">3</text>
</g>
</svg>
